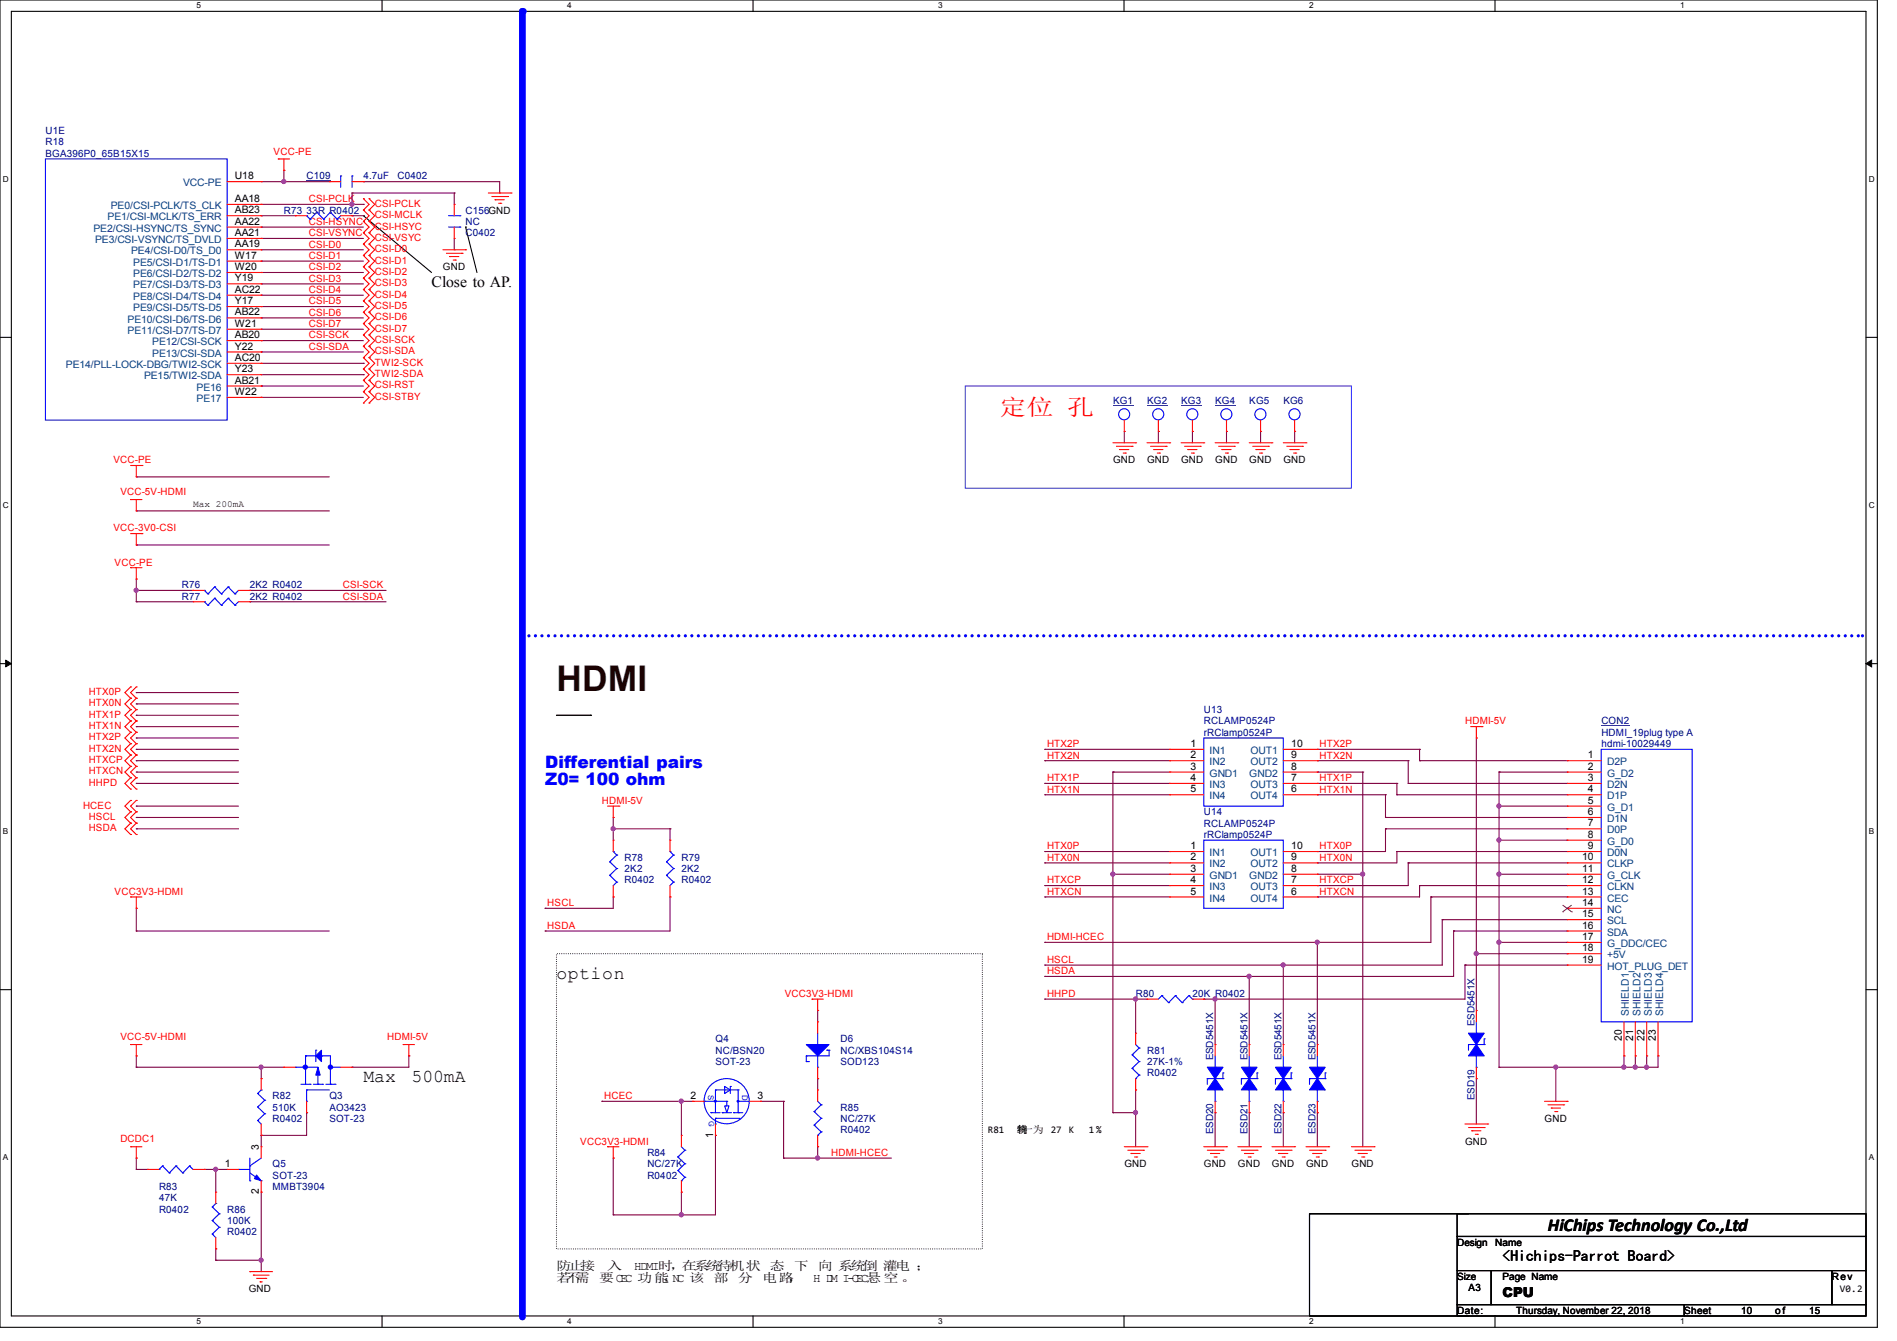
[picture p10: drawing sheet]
<svg xmlns="http://www.w3.org/2000/svg" width="297mm" height="210mm" viewBox="0 0 297 210" stroke-linecap="round" stroke-linejoin="round" font-family="sans-serif">
<path d="M0 0h293.9v207.9h-293.9zM1.8 1.8h290.3v204.3h-290.3z" fill="none" stroke="#000" stroke-width=".17"/>
<g fill="#fff">
<path d="M30.8 .2h.7v1.4h-.7z"/>
<path d="M30.8 206.2h.7v1.4h-.7z"/>
</g>
<path d="M59.8 0v1.8M59.8 206.1v1.8" fill="none" stroke="#000" stroke-width=".17"/>
<g fill="#fff">
<path d="M88.8 .2h.7v1.4h-.7z"/>
<path d="M88.8 206.2h.7v1.4h-.7z"/>
</g>
<path d="M117.9 0v1.8M117.9 206.1v1.8" fill="none" stroke="#000" stroke-width=".17"/>
<g fill="#fff">
<path d="M146.9 .2h.7v1.4h-.7z"/>
<path d="M146.9 206.2h.7v1.4h-.7z"/>
</g>
<path d="M176 0v1.8M176 206.1v1.8" fill="none" stroke="#000" stroke-width=".17"/>
<g fill="#fff">
<path d="M205 .2h.7v1.4h-.7z"/>
<path d="M205 206.2h.7v1.4h-.7z"/>
</g>
<path d="M234.1 0v1.8M234.1 206.1v1.8" fill="none" stroke="#000" stroke-width=".17"/>
<g fill="#fff">
<path d="M263.1 .2h.6v1.4h-.6z"/>
<path d="M263.1 206.2h.6v1.4h-.6z"/>
<path d="M.5 27.3h.9v1.4h-.9z"/>
<path d="M292.6 27.3h.9v1.4h-.9z"/>
<path d="M.5 78.4h.9v1.4h-.9z"/>
<path d="M292.6 78.4h.9v1.4h-.9z"/>
</g>
<path d="M0 52.8h1.8M292.1 52.8h1.8" fill="none" stroke="#000" stroke-width=".17"/>
<g fill="#fff">
<path d="M.5 129.5h.8v1.4h-.8z"/>
<path d="M292.6 129.5h.8v1.4h-.8z"/>
</g>
<path d="M0 103.9h1.8M292.1 103.9h1.8" fill="none" stroke="#000" stroke-width=".17"/>
<path d="M.9 103.4l.9 .5-.9 .5zM292.1 103.9l.9-.5v1z" fill="#000" stroke="#000" stroke-width=".16"/>
<g fill="#fff">
<path d="M.5 180.5h.8v1.4h-.8z"/>
<path d="M292.6 180.5h.8v1.4h-.8z"/>
</g>
<path d="M87.1 112h5.4M92.5 112h.1M0 155h1.8M292.1 155h1.8" fill="none" stroke="#000" stroke-width=".17"/>
<path d="M81.8 1.8v204.4" fill="none" stroke="#00f" stroke-width="1.1"/>
<circle cx="81.8" cy="1.8" r=".53" fill="#00f"/>
<path d="M87.1 149.4h66.7v46.2h-66.7z" fill="none" stroke="#000" stroke-width=".17" stroke-dasharray="0 .3"/>
<path d="M81.8 99.6h209.8" fill="none" stroke="#00f" stroke-width=".51" stroke-dasharray="0 1"/>
<circle cx="291.6" cy="99.6" r=".25" fill="#00f" stroke-dasharray="0 1"/>
<path d="M56.9 33.8h.1M56.9 33.8l10.7 8.9M72.9 35.6h.1M72.9 35.6l1.8 7.1M228.1 190.1h64v3.5h-64zM228.1 193.6h64v5.4h-64zM228.1 199h5.4v5.3h-5.4zM229.9 190.1h-24.9v16h24.9M233.5 199h53.3v5.3h-53.3zM286.8 199h5.3v5.3h-5.3zM228.1 204.3h35.6v1.8h-35.6zM263.7 204.3h28.4v1.8h-28.4z" fill="none" stroke="#000" stroke-width=".17"/>
<path d="M151.1 60.5h60.5v16h-60.5z" fill="none" stroke="#8000ff" stroke-width=".17"/>
<g fill="none" stroke="#800040" stroke-width=".17">
<path d="M40.9 39.1h.1M40.9 35.6h.1M40.9 33.8h.1M40.9 37.3h.1M40.9 28.4h.1M40.9 39.1h16M40.9 35.6h16M40.9 33.8h5.3M40.9 32h16M40.9 37.3h16M40.9 28.4h10.7M44.4 26.7h.1"/>
<path d="M44.4 28.4h.1M44.4 26.7v1.7M55.1 32h.1M55.1 30.2h.1M55.1 33.8h.1M55.1 33.8h1.8M55.1 30.2h16M55.1 30.2v1.8M56.9 28.4h.1M56.9 32h.1M56.9 28.4h21.3v1.8M71.1 30.2h.1"/>
<path d="M71.1 39.1h.1M71.1 30.2v1.8M71.1 37.3v1.8M78.2 30.2h.1M40.9 40.9h.1M40.9 42.7h.1M40.9 44.4h.1M40.9 48h.1M40.9 49.8h.1M40.9 51.6h.1M40.9 46.2h.1M40.9 53.3h.1"/>
<path d="M40.9 55.1h.1M40.9 40.9h16M40.9 42.7h16M40.9 44.4h16M40.9 48h16M40.9 49.8h16M40.9 51.6h16M40.9 46.2h16M40.9 53.3h16M40.9 55.1h16M40.9 56.9h16M40.9 58.7h16"/>
<path d="M56.9 56.9h.1M56.9 58.7h.1M21.3 74.7h.1M21.3 74.7h30.3M40.9 60.5h.1M40.9 62.2h.1M40.9 60.5h16M40.9 62.2h16M176 67.6h.1M176 67.6v1.7M181.4 67.6h.1M181.4 67.6v1.7"/>
<path d="M186.7 67.6h.1M186.7 67.6v1.7M192 67.6h.1M192 67.6v1.7M197.4 67.6h.1M197.4 67.6v1.7M202.7 67.6h.1M202.7 67.6v1.7M21.3 92.5h.1M21.3 94.2h.1M21.3 90.7h.1M21.3 80h.1"/>
<path d="M21.3 85.3h.1M21.3 90.7v3.5M21.3 92.5h8.9M21.3 94.2h8.9M21.3 80h30.3M21.3 85.3h30.3M39.1 92.5h.1M39.1 94.2h.1M39.1 92.5h21.4M39.1 94.2h21.4M21.3 108.5h.1M21.3 110.2h.1"/>
<path d="M21.3 112h.1M21.3 113.8h.1M21.3 115.6h.1M21.3 117.3h.1M21.3 119.1h.1M21.3 117.3h16M21.3 119.1h16M21.3 108.5h16M21.3 110.2h16M21.3 112h16M21.3 113.8h16M21.3 115.6h16"/>
<path d="M163.6 119.1h.1M163.6 117.3h.1M163.6 117.3h19.5M163.6 119.1h19.5M206.2 117.3h.1M206.2 119.1h.1M206.2 117.3h16M206.2 119.1h14.3M220.5 119.1h.1M220.5 119.1v3.6M222.2 119.1h.1M222.2 117.3h.1"/>
<path d="M222.2 119.1h23.2M222.2 117.3v1.8M231.1 115.6h.1M231.1 115.6v42.6M21.3 126.2h.1M21.3 120.9h.1M21.3 128h.1M21.3 129.8h.1M21.3 122.7h.1M21.3 120.9h16M21.3 122.7h16M21.3 126.2h16"/>
<path d="M21.3 129.8h16M21.3 128h16M96 128h.1M96 129.8h.1M96 128v3.6M96 129.8h8.9M104.9 129.8h.1M104.9 129.8v1.8M163.6 122.7h.1M163.6 135.1h.1M163.6 133.3h.1M163.6 124.5h.1"/>
<path d="M163.6 138.7h.1M163.6 122.7h19.5M163.6 124.5h19.5M163.6 135.1h19.5M163.6 138.7h19.5M163.6 133.3h19.5M174.2 136.9h.1M174.2 120.9h.1M174.2 136.9h8.9M174.2 120.9h8.9M174.2 120.9v53.3M206.2 122.7h.1"/>
<path d="M206.2 124.5h.1M206.2 135.1h.1M206.2 138.7h.1M206.2 136.9h.1M206.2 120.9h.1M206.2 133.3h.1M206.2 136.9h7.2M206.2 120.9h7.2M206.2 122.7h12.5M206.2 124.5h10.7M213.4 136.9h.1M213.4 120.9h.1"/>
<path d="M213.4 120.9v58.7M216.9 129.8h.1M216.9 124.5h.1M216.9 128h.1M216.9 124.5v3.5M216.9 129.8v3.5h-10.7M216.9 129.8h28.5M216.9 128h28.5M218.7 133.3h.1M218.7 124.5h.1M218.7 122.7h.1M218.7 124.5h26.7"/>
<path d="M218.7 133.3v1.8h-12.5M218.7 133.3h26.7M218.7 122.7v1.8M220.5 135.1h.1M220.5 122.7h.1M220.5 122.7h24.9M220.5 135.1h24.9M220.5 135.1v3.6h-14.3M222.2 138.7h.1M222.2 138.7v1.8h-16M222.2 138.7h23.2M234.7 120.9h.1"/>
<path d="M234.7 126.2h.1M234.7 131.6h.1M234.7 136.9h.1M234.7 136.9h10.7M234.7 120.9h10.7M234.7 120.9v46.2M234.7 126.2h10.7M234.7 131.6h10.7M21.3 145.8h.1M21.3 142.2h.1M21.3 145.8h30.3M21.3 142.2v3.6"/>
<path d="M85.3 145.8h.1M85.3 142.2h.1M96 140.5h.1M96 140.5v1.7h-10.7M104.9 140.5h.1M104.9 140.5v5.3h-19.6M128 158.2h.1M128 158.2v1.8M163.6 140.5h.1M163.6 152.9h.1M163.6 151.1h.1M163.6 147.6h.1"/>
<path d="M163.6 156.5h.1M163.6 140.5h19.5M163.6 156.5h16M177.8 156.5h.1M177.8 156.5v5.3M188.5 156.5h.1M190.2 156.5h.1M190.2 156.5v7.1M195.6 152.9h.1M195.6 152.9v10.7M200.9 151.1h.1M200.9 151.1v12.5"/>
<path d="M206.2 140.5h.1M206.2 147.6h.1M206.2 147.6v16M224 140.5h.1M224 140.5h21.4M224 140.5v7.1h-60.4M225.8 144h.1M225.8 144v7.1h-62.2M225.8 144h19.6M227.6 145.8h.1M227.6 145.8v7.1h-64M227.6 145.8h17.8"/>
<path d="M229.4 151.1h.1M229.4 151.1h16M229.4 151.1v5.4h-40.9M231.1 149.4h.1M231.1 149.4h14.3M234.7 147.6h.1M234.7 147.6h10.7M21.3 167.1h.1M21.3 165.4h.1M21.3 167.1h23.1M21.3 165.4v1.7M40.9 177.8h.1"/>
<path d="M40.9 167.1h.1M40.9 168.9h.1M40.9 167.1v1.8M40.9 177.8v1.8M48 174.2h.1M48 174.2v3.6h-7.1M55.1 167.1h.1M64 165.4h.1M64 165.4v1.7h-8.9M94.2 172.5h.1M94.2 172.5h14.3M106.7 172.5h.1"/>
<path d="M106.7 172.5v5.3M112 177.8h.1M112 177.8v12.4h-16M119.1 172.5h.1M119.1 172.5h3.6M122.7 172.5h.1M122.7 172.5v8.9M128 179.6h.1M128 168.9h.1M128 168.9v1.8M128 179.6v1.8M174.2 174.2h.1"/>
<path d="M174.2 174.2h3.6M177.8 174.2h.1M177.8 170.7h.1M177.8 170.7v8.9M190.2 174.2h.1M190.2 174.2v5.4M195.6 174.2h.1M195.6 174.2v5.4M200.9 174.2h.1M200.9 174.2v5.4M206.2 174.2h.1M206.2 174.2v5.4"/>
<path d="M231.1 168.9h.1M231.1 168.9v7.1M234.7 167.1h.1M243.6 167.1h.1M243.6 167.1v5.4M254.3 165.4h.1M254.3 167.1h.1M254.3 165.4v1.7M256 165.4h.1M256 167.1h.1M256 165.4v1.7M257.8 165.4h.1"/>
<path d="M257.8 167.1h.1M257.8 165.4v1.7M259.6 165.4h.1M259.6 165.4v1.7h-24.9M21.3 181.4h.1M21.3 181.4v1.7h1.8M23.1 183.1h.1M32 183.1h.1M32 183.1h3.6M33.8 195.6h.1M33.8 183.1h.1M33.8 197.4h.1"/>
<path d="M33.8 183.1v3.6M33.8 195.6v1.8M33.8 197.4h7.1M40.9 197.4h.1M40.9 186.7h.1M40.9 186.7v12.4M96 190.2h.1M96 181.4h.1M96 181.4v8.8M106.7 190.2h.1M106.7 186.7h.1M106.7 186.7v3.5"/>
<path d="M122.7 181.4h.1M122.7 181.4h16.9M128 181.4h.1"/>
</g>
<g fill="#f0f" stroke="#f0f" stroke-width=".17">
<circle cx="200.9" cy="151.1" r=".32"/>
<circle cx="206.2" cy="147.6" r=".32"/>
<circle cx="174.2" cy="136.9" r=".32"/>
<circle cx="213.3" cy="136.9" r=".32"/>
<circle cx="190.2" cy="156.4" r=".32"/>
<circle cx="195.6" cy="152.9" r=".32"/>
<circle cx="177.8" cy="156.4" r=".32"/>
<circle cx="177.8" cy="174.2" r=".32"/>
<circle cx="96" cy="129.8" r=".32"/>
<circle cx="40.9" cy="167.1" r=".32"/>
<circle cx="40.9" cy="197.3" r=".32"/>
<circle cx="33.8" cy="183.1" r=".32"/>
<circle cx="243.6" cy="167.1" r=".32"/>
<circle cx="257.8" cy="167.1" r=".32"/>
<circle cx="256" cy="167.1" r=".32"/>
<circle cx="254.2" cy="167.1" r=".32"/>
<circle cx="234.7" cy="147.6" r=".32"/>
<circle cx="231.1" cy="149.3" r=".32"/>
<circle cx="234.7" cy="131.6" r=".32"/>
<circle cx="234.7" cy="126.2" r=".32"/>
<circle cx="234.7" cy="136.9" r=".32"/>
<circle cx="106.7" cy="190.2" r=".32"/>
<circle cx="128" cy="181.3" r=".32"/>
<circle cx="44.4" cy="28.4" r=".32"/>
<circle cx="21.3" cy="92.4" r=".32"/>
<circle cx="106.7" cy="172.4" r=".32"/>
<circle cx="55.1" cy="32" r=".32"/>
</g>
<g fill="none" stroke="#f00" stroke-width=".17">
<path d="M35.6 39.1h5.3M35.6 33.8h5.3M35.6 28.4h5.3M35.6 32h5.3M35.6 37.3h5.3M35.6 35.6h5.3M40.9 28.4h.1M40.9 32h.1M40.9 33.8h.1M40.9 37.3h.1M40.9 39.1h.1M40.9 35.6h.1"/>
<path d="M43.6 24.9h.1M43.6 24.9h1.7M44.4 26.7h.1M44.4 24.9v1.8M46.2 33.8h.1M46.2 33.8h1.8M51.6 28.4h.1M51.6 28.4h1.7M53.3 33.8h1.8M55.1 33.8h.1M55.1 28.4h1.8M56.9 38.2h.1"/>
<path d="M56.9 36.4h.1M56.9 34.7h.1M56.9 32.9h.1M56.9 31.1h.1M56.9 28.4h.1M56.9 38.2l.9 .9-.9 .9M56.9 36.4l.9 .9-.9 .9M56.9 34.7l.9 .9-.9 .8M56.9 31.1l.9 .9-.9 .9M56.9 32.9l.9 .9-.9 .9M57.8 38.2h.1M57.8 36.4h.1"/>
<path d="M57.8 34.7h.1M57.8 32.9h.1M57.8 31.1h.1M57.8 38.2l.9 .9-.9 .9M57.8 36.4l.9 .9-.9 .9M57.8 34.7l.9 .9-.9 .8M57.8 31.1l.9 .9-.9 .9M57.8 32.9l.9 .9-.9 .9M69.3 39.1h3.6M69.9 39.7h2.4M71.1 37.3h.1M71.1 32h.1"/>
<path d="M71.1 32v1.8M71.1 35.6v1.7M72.3 39.7h.1M72.9 39.1h.1M76.5 30.2h3.5M77 30.8h2.5M77.5 31.3h.1M77.5 31.3h1.5M78.1 31.8h.3M78.4 31.8h.1M79.5 30.8h.1M80 30.2h.1"/>
<path d="M35.6 40.9h5.3M35.6 42.7h5.3M35.6 44.4h5.3M35.6 46.2h5.3M35.6 48h5.3M35.6 49.8h5.3M35.6 51.6h5.3M35.6 53.3h5.3M35.6 55.1h5.3M35.6 56.9h5.3M35.6 58.7h5.3M40.9 40.9h.1"/>
<path d="M40.9 42.7h.1M40.9 44.4h.1M40.9 46.2h.1M40.9 48h.1M40.9 49.8h.1M40.9 51.6h.1M40.9 53.3h.1M40.9 55.1h.1M40.9 56.9h.1M40.9 58.7h.1M56.9 57.8h.1M56.9 56h.1"/>
<path d="M56.9 59.6h.1M56.9 54.2h.1M56.9 52.5h.1M56.9 50.7h.1M56.9 48.9h.1M56.9 47.1h.1M56.9 45.3h.1M56.9 43.6h.1M56.9 41.8h.1M56.9 40h.1M56.9 56l.9 .9-.9 .9M56.9 57.8l.9 .9-.9 .9"/>
<path d="M56.9 54.2l.9 .9-.9 .9M56.9 52.5l.9 .8-.9 .9M56.9 50.7l.9 .9-.9 .9M56.9 48.9l.9 .9-.9 .9M56.9 47.1l.9 .9-.9 .9M56.9 45.3l.9 .9-.9 .9M56.9 43.6l.9 .8-.9 .9M56.9 41.8l.9 .9-.9 .9M56.9 40l.9 .9-.9 .9M56.9 59.6l.9 .9-.9 .8M57.8 57.8h.1M57.8 56h.1"/>
<path d="M57.8 59.6h.1M57.8 54.2h.1M57.8 52.5h.1M57.8 50.7h.1M57.8 48.9h.1M57.8 47.1h.1M57.8 45.3h.1M57.8 43.6h.1M57.8 41.8h.1M57.8 40h.1M57.8 56l.9 .9-.9 .9M57.8 57.8l.9 .9-.9 .9"/>
<path d="M57.8 54.2l.9 .9-.9 .9M57.8 52.5l.9 .8-.9 .9M57.8 50.7l.9 .9-.9 .9M57.8 48.9l.9 .9-.9 .9M57.8 47.1l.9 .9-.9 .9M57.8 45.3l.9 .9-.9 .9M57.8 43.6l.9 .8-.9 .9M57.8 41.8l.9 .9-.9 .9M57.8 40l.9 .9-.9 .9M57.8 59.6l.9 .9-.9 .8M70.4 40.2h.1M70.4 40.2h1.4"/>
<path d="M71 40.7h.3M71.3 40.7h.1M20.4 78.2h.1M20.4 72.9h1.8M20.4 78.2h1.8M21.3 74.7h.1M21.3 72.9v1.8M21.3 78.2v1.8M22.2 72.9h.1M35.6 60.5h5.3M35.6 62.2h5.3M40.9 60.5h.1"/>
<path d="M40.9 62.2h.1M56.9 61.3h.1M56.9 63.1h.1M56.9 61.3l.9 .9-.9 .9M57.8 61.3h.1M57.8 63.1h.1M57.8 61.3l.9 .9-.9 .9M174.2 69.3h3.6M174.8 69.9h2.4M175.3 70.4h.1M175.3 70.4h1.4M175.9 71h.3"/>
<path d="M176 67.6h.1M176 65.8v1.8M176.2 71h.1M177.2 69.9h.1M177.8 69.3h.1M179.6 69.3h3.5M180.1 69.9h2.5M180.6 70.4h.1M180.6 70.4h1.5M181.2 71h.3M181.4 67.6h.1M181.4 65.8v1.8"/>
<path d="M181.5 71h.1M182.6 69.9h.1M183.1 69.3h.1M184.9 69.3h3.6M185.5 69.9h2.4M186 70.4h.1M186 70.4h1.4M186.5 71h.4M186.7 67.6h.1M186.7 65.8v1.8M186.9 71h.1M187.9 69.9h.1"/>
<path d="M188.5 69.3h.1M190.2 69.3h3.6M190.8 69.9h2.5M191.3 70.4h.1M191.3 70.4h1.4M191.9 71h.3M192 67.6h.1M192 65.8v1.8M192.2 71h.1M193.3 69.9h.1M193.8 69.3h.1M195.6 69.3h3.5"/>
<path d="M196.1 69.9h2.5M196.6 70.4h.1M196.6 70.4h1.5M197.2 71h.3M197.4 67.6h.1M197.4 65.8v1.8M197.5 71h.1M198.6 69.9h.1M199.1 69.3h.1M200.9 69.3h3.6M201.5 69.9h2.4M202 70.4h.1"/>
<path d="M202 70.4h1.4M202.5 71h.4M202.7 67.6h.1M202.7 65.8v1.8M202.9 71h.1M203.9 69.9h.1M204.5 69.3h.1M20.4 88.9h.1M20.4 88.9h1.8M20.4 83.6h1.8M21.3 90.7h.1M21.3 85.3h.1"/>
<path d="M21.3 80h.1M21.3 83.6v1.7M21.3 88.9v1.8M22.2 83.6h.1M30.2 94.2h.1M30.2 92.5h.1M30.2 94.2h1.8M30.2 92.5h1.8M37.3 94.2h1.8M37.3 92.5h1.8M39.1 94.2h.1M39.1 92.5h.1"/>
<path d="M20.4 107.6h.1M20.4 109.3h.1M20.4 111.1h.1M20.4 112.9h.1M20.4 114.7h.1M20.4 116.5h.1M20.4 118.2h.1M20.4 107.6l-.8 .9 .8 .8M20.4 111.1l-.8 .9 .8 .9M20.4 109.3l-.8 .9 .8 .9M20.4 112.9l-.8 .9 .8 .9M20.4 114.7l-.8 .9 .8 .9"/>
<path d="M20.4 116.5l-.8 .8 .8 .9M20.4 118.2l-.8 .9 .8 .9M21.3 107.6h.1M21.3 109.3h.1M21.3 111.1h.1M21.3 112.9h.1M21.3 114.7h.1M21.3 116.5h.1M21.3 118.2h.1M21.3 107.6l-.9 .9 .9 .8M21.3 111.1l-.9 .9 .9 .9M21.3 109.3l-.9 .9 .9 .9"/>
<path d="M21.3 112.9l-.9 .9 .9 .9M21.3 114.7l-.9 .9 .9 .9M21.3 116.5l-.9 .8 .9 .9M21.3 118.2l-.9 .9 .9 .9M183.1 117.3h.1M183.1 119.1h.1M183.1 119.1h5.4M183.1 117.3h5.4M200.9 119.1h5.3M200.9 117.3h5.3M206.2 117.3h.1M206.2 119.1h.1"/>
<path d="M230.3 113.8h1.7M231.1 115.6h.1M231.1 113.8v1.8M232 113.8h.1M245.4 119.1h.1M245.4 119.1h5.3M20.4 125.3h.1M20.4 127.1h.1M20.4 120h.1M20.4 121.8h.1M20.4 128.9h.1M20.4 123.6h.1"/>
<path d="M20.4 130.7h.1M20.4 125.3l-.8 .9 .8 .9M20.4 120l-.8 .9 .8 .9M20.4 127.1l-.8 .9 .8 .9M20.4 121.8l-.8 .9 .8 .9M20.4 128.9l-.8 .9 .8 .9M21.3 125.3h.1M21.3 127.1h.1M21.3 120h.1M21.3 121.8h.1M21.3 128.9h.1M21.3 123.6h.1"/>
<path d="M21.3 130.7h.1M21.3 125.3l-.9 .9 .9 .9M21.3 120l-.9 .9 .9 .9M21.3 127.1l-.9 .9 .9 .9M21.3 121.8l-.9 .9 .9 .9M21.3 128.9l-.9 .9 .9 .9M95.1 126.2h1.8M96 128h.1M96 131.6h.1M96 126.2v1.8M96 131.6v1.7M96 138.7v1.8"/>
<path d="M96.9 126.2h.1M104.9 131.6h.1M104.9 131.6v1.7M104.9 138.7v1.8M183.1 122.7h.1M183.1 124.5h.1M183.1 120.9h.1M183.1 133.3h.1M183.1 135.1h.1M183.1 138.7h.1M183.1 136.9h.1M183.1 120.9h5.4"/>
<path d="M183.1 122.7h5.4M183.1 124.5h5.4M183.1 133.3h5.4M183.1 135.1h5.4M183.1 136.9h5.4M183.1 138.7h5.4M200.9 120.9h5.3M200.9 122.7h5.3M200.9 124.5h5.3M200.9 133.3h5.3M200.9 135.1h5.3M200.9 136.9h5.3"/>
<path d="M200.9 138.7h5.3M206.2 120.9h.1M206.2 122.7h.1M206.2 124.5h.1M206.2 133.3h.1M206.2 135.1h.1M206.2 136.9h.1M206.2 138.7h.1M245.4 120.9h.1M245.4 122.7h.1M245.4 124.5h.1M245.4 126.2h.1"/>
<path d="M245.4 128h.1M245.4 129.8h.1M245.4 131.6h.1M245.4 133.3h.1M245.4 135.1h.1M245.4 136.9h.1M245.4 138.7h.1M245.4 126.2h5.3M245.4 120.9h5.3M245.4 122.7h5.3M245.4 124.5h5.3M245.4 128h5.3"/>
<path d="M245.4 129.8h5.3M245.4 131.6h5.3M245.4 133.3h5.3M245.4 135.1h5.3M245.4 136.9h5.3M245.4 138.7h5.3M20.4 140.5h.1M20.4 140.5h1.8M21.3 142.2h.1M21.3 140.5v1.7M96 140.5h.1M104.9 140.5h.1"/>
<path d="M127.1 156.5h.1M127.1 156.5h1.8M128 158.2h.1M128 156.5v1.7M179.6 156.5h.1M179.6 156.5h1.8M183.1 140.5h.1M183.1 140.5h5.4M186.7 156.5h1.8M188.5 156.5h.1M200.9 140.5h5.3M206.2 140.5h.1"/>
<path d="M231.1 158.2h.1M231.1 158.2v1.8M245.4 140.5h.1M245.4 142.2h.1M245.4 144h.1M245.4 145.8h.1M245.4 147.6h.1M245.4 149.4h.1M245.4 151.1h.1M245.4 140.5h5.3M245.4 142.2h5.3M245.4 144h5.3"/>
<path d="M245.4 145.8h5.3M245.4 147.6h5.3M245.4 149.4h5.3M245.4 151.1h5.3M20.4 163.6h.1M20.4 179.6h.1M20.4 179.6h1.8M20.4 163.6h1.8M21.3 165.4h.1M21.3 163.6v1.8M21.3 179.6v1.8M40.9 179.6h.1"/>
<path d="M40.9 177.8h.1M40.9 168.9h.1M40.9 168.9v1.8M40.9 176v1.8M40.9 179.6v1.8M44.4 167.1h.1M44.4 167.1h1.8M48 174.2h.1M48 172.5v1.7M53.3 167.1h1.8M55.1 167.1h.1M63.1 163.6h.1"/>
<path d="M63.1 163.6h1.8M64 165.4h.1M64 163.6v1.8M95.1 179.6h.1M95.1 179.6h1.8M96 179.6v1.8M106.7 177.8h.1M106.7 177.8v1.8M108.5 172.5h.1M108.5 172.5h1.7M112 177.8h.1M112 176v1.8"/>
<path d="M117.3 172.5h1.8M119.1 172.5h.1M128 170.7h.1M128 179.6h.1M128 160h.1M128 168.9h.1M128 160v1.8M128 167.1v1.8M128 170.7v1.8M128 177.8v1.8M176 179.6h3.6M177.8 161.8h.1"/>
<path d="M177.8 170.7h.1M177.8 161.8v1.8M177.8 168.9v1.8M179.6 179.6h.1M188.5 179.6h3.5M190.2 163.6h.1M190.2 174.2h.1M190.2 163.6v1.8M190.2 172.5v1.7M192 179.6h.1M193.8 179.6h3.6M195.6 163.6h.1"/>
<path d="M195.6 174.2h.1M195.6 163.6v1.8M195.6 172.5v1.7M197.4 179.6h.1M199.1 179.6h3.6M200.9 163.6h.1M200.9 174.2h.1M200.9 163.6v1.8M200.9 172.5v1.7M202.7 179.6h.1M204.5 179.6h3.5M206.2 163.6h.1"/>
<path d="M206.2 174.2h.1M206.2 163.6v1.8M206.2 172.5v1.7M208 179.6h.1M211.6 179.6h3.5M215.1 179.6h.1M229.4 176h3.5M229.9 176.6h2.5M230.4 177.1h.1M230.4 177.1h1.5M231 177.6h.3M231.1 168.9h.1"/>
<path d="M231.1 167.1v1.8M231.3 177.6h.1M232.4 176.6h.1M232.9 176h.1M241.8 172.5h3.6M242.4 173h2.4M242.9 173.5h.1M242.9 173.5h1.4M243.4 174.1h.4M243.8 174.1h.1M244.8 173h.1M245.4 172.5h.1"/>
<path d="M254.3 165.4h.1M254.3 160v5.4M256 165.4h.1M256 160v5.4M257.8 165.4h.1M257.8 160v5.4M259.6 165.4h.1M259.6 160v5.4M21.3 181.4h.1M23.1 183.1h.1M23.1 183.1h1.8M30.2 183.1h1.8"/>
<path d="M32 183.1h.1M33.8 195.6h.1M33.8 186.7h.1M33.8 186.7v1.8M33.8 193.8v1.8M35.6 183.1h.1M35.6 183.1h1.7M39.1 199.1h.1M39.1 199.1h3.6M39.7 199.7h.1M39.7 199.7h2.4M40.9 186.7h.1"/>
<path d="M40.9 184.9v1.8M96 181.4h.1M106.7 186.7h.1M106.7 184.9v1.8M176.6 180.1h2.4M177.1 180.6h.1M177.1 180.6h1.4M177.6 181.2h.4M178 181.2h.1M179 180.1h.1M189 180.1h2.5M189.5 180.6h.1"/>
<path d="M189.5 180.6h1.5M190.1 181.2h.3M190.4 181.2h.1M191.5 180.1h.1M194.4 180.1h2.4M194.9 180.6h.1M194.9 180.6h1.4M195.4 181.2h.3M195.7 181.2h.1M196.8 180.1h.1M199.7 180.1h2.4M200.2 180.6h.1"/>
<path d="M200.2 180.6h1.4M200.7 181.2h.4M201.1 181.2h.1M202.1 180.1h.1M205 180.1h2.5M205.5 180.6h.1M205.5 180.6h1.5M206.1 181.2h.3M206.4 181.2h.1M207.5 180.1h.1M212.1 180.1h2.5M212.6 180.6h.1"/>
<path d="M212.6 180.6h1.5M213.2 181.2h.3M213.5 181.2h.1M214.6 180.1h.1M40.2 200.2h1.4M40.7 200.7h.1M40.7 200.7h.4M41.6 200.2h.1"/>
</g>
<g fill="none" stroke="#00f" stroke-width=".17">
<path d="M7.1 24.9h28.5v40.9h-28.5zM48 33.8h.1M48 33.8l.6 .5M48.6 34.3h.1M49.6 33.2h.1M49.6 33.2l1.1 1.1M49.6 33.2l-1 1.1M50.7 34.3h.1M51.7 33.2h.1M51.7 33.2l1.1 1.1M51.7 33.2l-1 1.1M52.8 34.3h.1"/>
<path d="M53.3 27.6h.1M53.3 33.8l-.5 .5M53.3 27.6v1.7M55.1 27.6h.1M55.1 27.6v1.7M70.2 35.6h1.8M70.2 33.8h1.8M72 35.6h.1M72 33.8h.1M32 94.2h.1M32 92.5h.1M32 94.2l.6 .6"/>
<path d="M32 92.5l.6 .5M32.6 94.8h.1M32.6 93h.1M33.6 93.7h.1M33.6 91.9h.1M33.6 93.7l1.1 1.1M33.6 93.7l-1 1.1M33.6 91.9l1.1 1.1M33.6 91.9l-1 1.1M34.7 94.8h.1M34.7 93h.1M35.7 93.7h.1"/>
<path d="M35.7 91.9h.1M35.7 93.7l1.1 1.1M35.7 93.7l-1 1.1M35.7 91.9l1.1 1.1M35.7 91.9l-1 1.1M36.8 94.8h.1M36.8 93h.1M37.3 94.2l-.5 .6M37.3 92.5l-.5 .5M188.5 115.6h12.4v10.6h-12.4zM250.7 117.3h14.2v42.7h-14.2zM95.5 137.1h.1"/>
<path d="M95.5 135h.1M95.5 137.1l1.1 1M95.5 135l1.1 1M96 133.3h.1M96 133.3l.6 .6M96.6 138.1h.1M96.6 136h.1M96.6 133.9h.1M96.6 138.1l-.6 .6M96.6 136l-1.1 1.1M96.6 133.9l-1.1 1.1M104.4 137.1h.1"/>
<path d="M104.4 135h.1M104.4 137.1l1.1 1M104.4 135l1.1 1M104.9 133.3h.1M104.9 133.3l.6 .6M105.5 138.1h.1M105.5 136h.1M105.5 133.9h.1M105.5 138.1l-.6 .6M105.5 136l-1.1 1.1M105.5 133.9l-1.1 1.1M188.5 131.6h12.4v10.6h-12.4z"/>
<path d="M181.9 155.9h.1M181.9 155.9l-.5 .6M181.9 155.9l1.1 1.1M183 157h.1M184 155.9h.1M184 155.9l-1 1.1M184 155.9l1.1 1.1M185.1 157h.1M186.1 155.9h.1M186.1 155.9l-1 1.1M186.1 155.9l.6 .6M186.7 156.5h.1"/>
<path d="M40.3 175.5h.1M40.3 173.4h.1M40.3 171.2h.1M40.3 175.5l.6 .5M40.3 173.4l1.1 1M40.3 171.2l1.1 1.1M40.9 170.7h.1M40.9 170.7l-.6 .5M41.4 174.4h.1M41.4 172.3h.1M41.4 174.4l-1.1 1.1M41.4 172.3l-1.1 1.1"/>
<path d="M46.2 167.1h.1M46.2 167.1h3.6M47.1 169.8h1.5M47.8 165.4h.1M47.8 165.4v4.4M47.8 165.4h1.6M48 170.7h.1M48 172.5h.1M48 170.7h3.6M48 170.7v1.8M48.6 169.8h.1M49.1 169.8h1.4"/>
<path d="M49.4 164.5h.1M49.4 164.5v1.7M49.8 169.8h.1M49.8 168v1.8M50.3 165.4h.1M50.3 165.4h1.4v4.4M50.5 169.8h.1M51 169.8h1.5M51.7 169.8h.1M51.7 167.1h.1M51.7 167.1h1.6M52.5 169.8h.1"/>
<path d="M106.7 179.6l.5 .5M110.2 172.5h.1M110.2 172.5h3.6M111.3 174.2h.1M111.3 174.2h1.4M112 175.1h.1M112 176h.1M112 170.7h.1M112 175.1h3.9M112 170.7v3.5M112 175.1v.9M112 170.7h3.6"/>
<path d="M113.1 174.2h.1M113.1 174.2h1.4M113.5 173.2h.6l-.3 1zM113.5 170.1l.8 .6-.8 .5zM113.8 172.5h.1M113.8 172.5v.7M114.3 170.1h.1M114.3 170.1v1.1M114.9 174.2h.1M114.9 174.2h1.4M115.6 174.2h.1M115.6 172.5h.1"/>
<path d="M115.6 170.7h.1M115.6 170.7v3.5M115.6 172.5h1.7M126.2 165.4h.1M126.2 166.2h.1M126.2 165.4v.8M126.2 166.2h.4M126.6 166.2h.1M127.5 174.1h.1M127.5 176.2h.1M127.5 174.1l1.1 1M127.5 176.2l1.1 1"/>
<path d="M128 177.8h.1M128 163.6h.1M128 167.1h.1M128 172.5l.6 .5M128 161.8v1.8M128 165.4v1.7M128.6 173h.1M128.6 175.1h.1M128.6 177.2h.1M128.6 173l-1.1 1.1M128.6 175.1l-1.1 1.1M128.6 177.2l-.6 .6"/>
<path d="M129.5 164.5h.1M129.5 164.5h.3M129.8 164.5h.1M129.8 164.5v.9h-3.6M177.2 165.2h.1M177.2 167.3h.1M177.2 165.2l1.2 1M177.2 167.3l1.2 1.1M177.8 168.9h.1M177.8 163.6l.6 .5M178.4 164.1h.1M178.4 166.2h.1"/>
<path d="M178.4 168.4h.1M178.4 164.1l-1.2 1.1M178.4 166.2l-1.2 1.1M178.4 168.4l-.6 .5M189 168.9h.1M189 168.9v.9M189 168.9h2.5M190.2 167.1h.1M190.2 172.5h.1M190.2 165.4v1.7M190.2 170.7v1.8M191.5 168.9h.1"/>
<path d="M191.5 168h.1M191.5 168v.9M194.4 168.9h.1M194.4 168.9h2.4M194.4 168.9v.9M195.6 167.1h.1M195.6 172.5h.1M195.6 165.4v1.7M195.6 170.7v1.8M196.8 168.9h.1M196.8 168h.1M196.8 168v.9"/>
<path d="M199.7 168.9h.1M199.7 168.9h2.4M199.7 168.9v.9M200.9 167.1h.1M200.9 172.5h.1M200.9 165.4v1.7M200.9 170.7v1.8M202.1 168.9h.1M202.1 168h.1M202.1 168v.9M205 168.9h.1M205 168.9h2.5"/>
<path d="M205 168.9v.9M206.2 167.1h.1M206.2 172.5h.1M206.2 165.4v1.7M206.2 170.7v1.8M207.5 168.9h.1M207.5 168h.1M207.5 168v.9M229.9 163.6h.1M229.9 163.6v.9M229.9 163.6h2.5M231.1 161.8h.1"/>
<path d="M231.1 167.1h.1M231.1 160v1.8M231.1 165.4v1.7M232.4 163.6h.1M232.4 162.7h.1M232.4 162.7v.9M24.9 183.1h.1M25.4 182.6h.1M25.4 182.6l1.1 1.1M25.4 182.6l-.5 .5M26.5 183.7h.1M27.6 182.6h.1"/>
<path d="M27.6 182.6l1 1.1M27.6 182.6l-1.1 1.1M28.6 183.7h.1M29.7 182.6h.1M29.7 182.6l.5 .5M29.7 182.6l-1.1 1.1M33.2 193.3h.1M33.2 191.1h.1M33.2 189h.1M33.2 193.3l.6 .5M33.2 191.1l1.1 1.1M33.2 189l1.1 1.1"/>
<path d="M33.8 188.5h.1M33.8 188.5l-.6 .5M34.3 192.2h.1M34.3 190.1h.1M34.3 192.2l-1.1 1.1M34.3 190.1l-1.1 1M37.3 183.1h.1M37.3 183.1h1.8M39.1 182.6h.1M39.1 184.9h.1M39.1 183.7l1.8 1.2M39.1 181.4v3.5"/>
<path d="M40.9 184.9h.1M40.9 181.4l-1.8 1.2M106.1 181.2h.1M106.1 183.3h.1M106.1 181.2l1.1 1M106.1 183.3l1.1 1.1M106.7 184.9h.1M107.2 180.1h.1M107.2 182.2h.1M107.2 184.4h.1M107.2 180.1l-1.1 1.1M107.2 182.2l-1.1 1.1"/>
<path d="M107.2 184.4l-.5 .5"/>
<circle cx="176" cy="64.9" r=".87"/>
<circle cx="181.3" cy="64.9" r=".87"/>
<circle cx="186.7" cy="64.9" r=".87"/>
<circle cx="192" cy="64.9" r=".87"/>
<circle cx="197.3" cy="64.9" r=".87"/>
<circle cx="202.7" cy="64.9" r=".87"/>
<circle cx="113.8" cy="172.4" r="3.5"/>
</g>
<path d="M48 28.3h3.8M174.2 63.6h3.2M179.6 63.6h3.2M184.9 63.6h3.2M190.2 63.6h3.2M250.7 113.7h4.4" fill="none" stroke="#000080" stroke-width=".16"/>
<path d="M244.7 142.8h.1M244.7 141.7l1.4 1.1M246.1 142.8h.1M246.1 141.7l-1.4 1.1" fill="none" stroke="#804000" stroke-width=".16"/>
<g fill="#00f" stroke="#00f" stroke-width=".17">
<path d="M40.2 184l.7 .9-1.1-.3z"/>
<path d="M49.4 165.4l.9-.9v1.7z"/>
<path d="M49.8 167.1l.3 1.3h-.7z"/>
<path d="M126.2 163.6h3.6l-1.8 1.8z"/>
<path d="M189 167.1h2.5l-1.3 1.8z" fill-rule="evenodd"/>
<path d="M190.2 168.9l1.3 1.8h-2.5z" fill-rule="evenodd"/>
<path d="M229.9 161.8h2.5l-1.3 1.8z" fill-rule="evenodd"/>
<path d="M231.1 163.6l1.3 1.8h-2.5z" fill-rule="evenodd"/>
<path d="M205 167.1h2.5l-1.3 1.8z" fill-rule="evenodd"/>
<path d="M206.2 168.9l1.3 1.8h-2.5z" fill-rule="evenodd"/>
<path d="M194.4 167.1h2.4l-1.2 1.8z" fill-rule="evenodd"/>
<path d="M195.6 168.9l1.2 1.8h-2.4z" fill-rule="evenodd"/>
<path d="M199.7 167.1h2.4l-1.2 1.8z" fill-rule="evenodd"/>
<path d="M200.9 168.9l1.2 1.8h-2.4z" fill-rule="evenodd"/>
<circle cx="112" cy="172.4" r=".15"/>
<circle cx="115.5" cy="172.4" r=".15"/>
<circle cx="51.7" cy="167.1" r=".33"/>
<circle cx="47.8" cy="167.1" r=".33"/>
</g>
<text font-size="5.5" fill="#400000" x="87.1" y="108.2">HDMI</text>
<text font-size="3.6" fill="#f00" x="156.5" y="65">定位 孔</text>
<g font-size="2.8">
<text x="87.1" y="153.4">option</text>
<text x="56.9" y="169.4">Max</text>
<text x="64.4" y="169.4">500mA</text>
<text x="242.4" y="192.8">HiChips Technology Co.,Ltd</text>
</g>
<g font-size="2.7" fill="#00f">
<text x="85.3" y="120.3">Differential pairs</text>
<text x="85.3" y="122.9">Z0= 100 ohm</text>
</g>
<g font-size="2.5">
<text x="67.6" y="44.9">Close to AP.</text>
<text x="235.2" y="197.5">&lt;Hichips-Parrot Board&gt;</text>
</g>
<text font-size="2.1" x="235.2" y="203.1">CPU</text>
<g font-size="1.9">
<text x="87.1" y="198.9">防止接</text>
<text x="87.1" y="200.8">若 需</text>
<text x="88.6" y="200.8">不</text>
<text x="93.8" y="200.8">要CEC 功能 NC 该</text>
<text x="95.1" y="198.9">入</text>
<text x="99.3" y="198.9">HDMI时，在系统待机状</text>
<text x="103.8" y="200.8">，</text>
<text x="111.7" y="200.8">部</text>
<text x="115.5" y="200.8">分</text>
<text x="119.3" y="200.8">电路</text>
<text x="120.5" y="198.9">态</text>
<text x="123.4" y="200.8">，</text>
<text x="124.3" y="198.9">下</text>
<text x="127.3" y="200.8">H DM I-CEC悬 空 。</text>
<text x="128.1" y="198.9">向 系统倒 灌电 ；</text>
</g>
<g font-size="1.6" fill="#000080">
<text x="7.1" y="22.8">R18</text>
<text x="7.1" y="21">U1E</text>
<text x="7.1" y="24.6">BGA396P0_65B15X15</text>
<text x="48" y="28.1">C109</text>
<text x="56.9" y="28.1">4.7uF</text>
<text x="62.2" y="28.1">C0402</text>
<text x="44.5" y="33.4">R73</text>
<text x="48" y="33.4">33R R0402</text>
<text x="72.9" y="33.4">C156GND</text>
<text x="72.9" y="35.2">NC</text>
<text x="72.9" y="37">C0402</text>
<text x="174.3" y="63.3">KG1</text>
<text x="179.6" y="63.3">KG2</text>
<text x="184.9" y="63.3">KG3</text>
<text x="190.3" y="63.3">KG4</text>
<text x="195.6" y="63.3">KG5</text>
<text x="200.9" y="63.3">KG6</text>
<text x="28.4" y="93.9">R77</text>
<text x="28.4" y="92.1">R76</text>
<text x="39.1" y="93.9">2K2 R0402</text>
<text x="39.1" y="92.1">2K2 R0402</text>
<text x="188.5" y="111.7">U13</text>
<text x="188.5" y="113.5">RCLAMP0524P</text>
<text x="250.7" y="113.5">CON2</text>
<text x="188.5" y="115.2">rRClamp0524P</text>
<text x="250.7" y="115.2">HDMI_19plug type A</text>
<text x="250.7" y="117">hdmi-10029449</text>
<text x="188.5" y="127.7">U14</text>
<text x="188.5" y="131.2">rRClamp0524P</text>
<text x="188.5" y="129.5">RCLAMP0524P</text>
<text x="97.8" y="134.8">R78</text>
<text x="97.8" y="136.6">2K2</text>
<text x="106.7" y="134.8">R79</text>
<text x="106.7" y="136.6">2K2</text>
<text x="97.8" y="138.3">R0402</text>
<text x="106.7" y="138.3">R0402</text>
<text x="177.8" y="156.1">R80</text>
<text x="186.7" y="156.1">20K R0402</text>
<text x="112" y="163.2">Q4</text>
<text x="112" y="165">NC/BSN20</text>
<text x="112" y="166.8">SOT-23</text>
<text x="131.6" y="163.2">D6</text>
<text x="131.6" y="165">NC/XBS104S14</text>
<text x="131.6" y="166.8">SOD123</text>
<text x="179.6" y="165">R81</text>
<text x="179.6" y="166.8">27K-1%</text>
<text x="42.7" y="172.1">R82</text>
<text x="42.7" y="173.9">510K</text>
<text x="51.6" y="172.1">Q3</text>
<text x="51.6" y="173.9">AO3423</text>
<text x="131.6" y="173.9">R85</text>
<text x="179.6" y="168.6">R0402</text>
<text x="42.7" y="175.7">R0402</text>
<text x="51.6" y="175.7">SOT-23</text>
<text x="131.6" y="175.7">NC/27K</text>
<text x="131.6" y="177.5">R0402</text>
<text x="42.7" y="182.8">Q5</text>
<text x="42.7" y="184.6">SOT-23</text>
<text x="101.4" y="181">R84</text>
<text x="101.4" y="182.8">NC/27K</text>
<text x="101.4" y="184.6">R0402</text>
<text x="24.9" y="186.4">R83</text>
<text x="24.9" y="188.1">47K</text>
<text x="24.9" y="189.9">R0402</text>
<text x="35.6" y="189.9">R86</text>
<text x="35.6" y="191.7">100K</text>
<text x="42.7" y="186.4">MMBT3904</text>
<text x="35.6" y="193.5">R0402</text>
</g>
<g font-size="1.6" fill="#004080">
<text x="28.7" y="29.2">VCC-PE</text>
<text x="16.8" y="34.5">PE1/CSI-MCLK/TS_ERR</text>
<text x="17.4" y="32.7">PE0/CSI-PCLK/TS_CLK</text>
<text x="14.6" y="36.3">PE2/CSI-HSYNC/TS_SYNC</text>
<text x="14.9" y="38.1">PE3/CSI-VSYNC/TS_DVLD</text>
<text x="20.5" y="39.8">PE4/CSI-D0/TS_D0</text>
<text x="20.9" y="41.6">PE5/CSI-D1/TS-D1</text>
<text x="20.9" y="43.4">PE6/CSI-D2/TS-D2</text>
<text x="20.9" y="45.2">PE7/CSI-D3/TS-D3</text>
<text x="20.9" y="46.9">PE8/CSI-D4/TS-D4</text>
<text x="20" y="50.5">PE10/CSI-D6/TS-D6</text>
<text x="20" y="52.3">PE11/CSI-D7/TS-D7</text>
<text x="20.9" y="48.7">PE9/CSI-D5/TS-D5</text>
<text x="10.3" y="57.6">PE14/PLL-LOCK-DBG/TWI2-SCK</text>
<text x="22.6" y="59.4">PE15/TWI2-SDA</text>
<text x="23.8" y="54.1">PE12/CSI-SCK</text>
<text x="23.8" y="55.8">PE13/CSI-SDA</text>
<text x="30.8" y="61.2">PE16</text>
<text x="30.8" y="63">PE17</text>
<text x="189.4" y="118.1">IN1</text>
<text x="189.4" y="119.8">IN2</text>
<text x="195.8" y="118.1">OUT1</text>
<text x="195.8" y="119.8">OUT2</text>
<text x="251.6" y="119.8">D2P</text>
<text x="189.4" y="123.4">IN3</text>
<text x="189.4" y="125.2">IN4</text>
<text x="189.4" y="121.6">GND1</text>
<text x="195.6" y="121.6">GND2</text>
<text x="195.8" y="123.4">OUT3</text>
<text x="195.8" y="125.2">OUT4</text>
<text x="251.6" y="121.6">G_D2</text>
<text x="251.6" y="123.4">D2N</text>
<text x="251.6" y="125.2">D1P</text>
<text x="251.6" y="127">G_D1</text>
<text x="251.6" y="128.7">D1N</text>
<text x="251.6" y="130.5">D0P</text>
<text x="189.4" y="134.1">IN1</text>
<text x="189.4" y="135.8">IN2</text>
<text x="189.4" y="137.6">GND1</text>
<text x="195.6" y="137.6">GND2</text>
<text x="195.8" y="134.1">OUT1</text>
<text x="195.8" y="135.8">OUT2</text>
<text x="251.6" y="132.3">G_D0</text>
<text x="251.6" y="134.1">D0N</text>
<text x="251.6" y="135.8">CLKP</text>
<text x="251.6" y="137.6">G_CLK</text>
<text x="189.4" y="139.4">IN3</text>
<text x="189.4" y="141.2">IN4</text>
<text x="195.8" y="139.4">OUT3</text>
<text x="195.8" y="141.2">OUT4</text>
<text x="251.6" y="139.4">CLKN</text>
<text x="251.6" y="141.2">CEC</text>
<text x="251.6" y="143">NC</text>
<text x="251.6" y="144.7">SCL</text>
<text x="251.6" y="146.5">SDA</text>
<text x="251.6" y="148.3">G_DDC/CEC</text>
<text x="251.6" y="150.1">+5V</text>
<text x="251.6" y="151.8">HOT_PLUG_DET</text>
<text x="255" y="159.1" transform="rotate(-90 255 159.1)">SHIELD1</text>
<text x="256.8" y="159.1" transform="rotate(-90 256.8 159.1)">SHIELD2</text>
<text x="258.6" y="159.1" transform="rotate(-90 258.6 159.1)">SHIELD3</text>
<text x="260.4" y="159.1" transform="rotate(-90 260.4 159.1)">SHIELD4</text>
</g>
<g font-size="1.6">
<text x="36.8" y="28.1">U18</text>
<text x="36.8" y="31.6">AA18</text>
<text x="36.8" y="33.4">AB23</text>
<text x="36.8" y="35.2">AA22</text>
<text x="36.8" y="37">AA21</text>
<text x="36.8" y="38.7">AA19</text>
<text x="36.8" y="40.5">W17</text>
<text x="36.8" y="42.3">W20</text>
<text x="36.8" y="44.1">Y19</text>
<text x="36.8" y="45.8">AC22</text>
<text x="36.8" y="47.6">Y17</text>
<text x="69.3" y="42.3">GND</text>
<text x="36.8" y="49.4">AB22</text>
<text x="36.8" y="51.2">W21</text>
<text x="36.8" y="53">AB20</text>
<text x="36.8" y="54.7">Y22</text>
<text x="36.8" y="56.5">AC20</text>
<text x="36.8" y="58.3">Y23</text>
<text x="36.8" y="60.1">AB21</text>
<text x="36.8" y="61.8">W22</text>
<text x="174.3" y="72.6">GND</text>
<text x="179.6" y="72.6">GND</text>
<text x="184.9" y="72.6">GND</text>
<text x="190.3" y="72.6">GND</text>
<text x="195.6" y="72.6">GND</text>
<text x="200.9" y="72.6">GND</text>
<text x="186.4" y="117">1</text>
<text x="186.4" y="118.7">2</text>
<text x="202.2" y="117">10</text>
<text x="202.2" y="118.7">9</text>
<text x="248.6" y="118.7">1</text>
<text x="186.4" y="122.3">4</text>
<text x="186.4" y="124.1">5</text>
<text x="186.4" y="120.5">3</text>
<text x="202.2" y="120.5">8</text>
<text x="202.2" y="122.3">7</text>
<text x="202.2" y="124.1">6</text>
<text x="248.6" y="120.5">2</text>
<text x="248.6" y="122.3">3</text>
<text x="248.6" y="124.1">4</text>
<text x="248.6" y="125.9">5</text>
<text x="248.6" y="127.6">6</text>
<text x="248.6" y="129.4">7</text>
<text x="248.6" y="131.2">8</text>
<text x="186.4" y="133">1</text>
<text x="186.4" y="134.7">2</text>
<text x="186.4" y="136.5">3</text>
<text x="202.2" y="133">10</text>
<text x="202.2" y="134.7">9</text>
<text x="202.2" y="136.5">8</text>
<text x="247.7" y="134.7">10</text>
<text x="247.7" y="136.5">11</text>
<text x="248.6" y="133">9</text>
<text x="186.4" y="138.3">4</text>
<text x="186.4" y="140.1">5</text>
<text x="202.2" y="138.3">7</text>
<text x="202.2" y="140.1">6</text>
<text x="247.7" y="138.3">12</text>
<text x="247.7" y="140.1">13</text>
<text x="247.7" y="141.9">14</text>
<text x="247.7" y="143.6">15</text>
<text x="247.7" y="145.4">16</text>
<text x="247.7" y="147.2">17</text>
<text x="247.7" y="149">18</text>
<text x="247.7" y="150.7">19</text>
<text x="253.9" y="163" transform="rotate(-90 253.9 163)">20</text>
<text x="255.7" y="163" transform="rotate(-90 255.7 163)">21</text>
<text x="257.5" y="163" transform="rotate(-90 257.5 163)">22</text>
<text x="259.2" y="163" transform="rotate(-90 259.2 163)">23</text>
<text x="108.1" y="172.1">2</text>
<text x="118.6" y="172.1">3</text>
<text x="111.6" y="178.1" transform="rotate(-90 111.6 178.1)">1</text>
<text x="154.7" y="177.5">R81</text>
<text x="159.2" y="177.5">物</text>
<text x="159.2" y="177.5">料</text>
<text x="159.2" y="177.5">统</text>
<text x="160" y="177.5">一为</text>
<text x="164.5" y="177.5">27</text>
<text x="167.3" y="177.5">K</text>
<text x="170.5" y="177.5">1 %</text>
<text x="229.4" y="179.2">GND</text>
<text x="241.8" y="175.7">GND</text>
<text x="35.2" y="182.8">1</text>
<text x="40.5" y="180.1" transform="rotate(-90 40.5 180.1)">3</text>
<text x="176" y="182.8">GND</text>
<text x="188.5" y="182.8">GND</text>
<text x="193.8" y="182.8">GND</text>
<text x="199.1" y="182.8">GND</text>
<text x="204.5" y="182.8">GND</text>
<text x="211.6" y="182.8">GND</text>
<text x="40.5" y="187" transform="rotate(-90 40.5 187)">2</text>
<text x="228.1" y="195.1">Design</text>
<text x="234.1" y="195.1">Name</text>
<text x="38.9" y="202.4">GND</text>
<text x="228.1" y="200.4">Size</text>
<text x="229.9" y="202.2">A3</text>
<text x="235.2" y="200.4">Page Name</text>
<text x="286.8" y="200.4">Rev</text>
<text x="288" y="202.4">V0.2</text>
<text x="228.1" y="205.7">Date:</text>
<text x="237.4" y="205.7">Thursday, November 22, 2018</text>
<text x="263.7" y="205.7">Sheet</text>
<text x="272.6" y="205.7">10</text>
<text x="277.9" y="205.7">o f</text>
<text x="283.3" y="205.7">15</text>
</g>
<g font-size="1.6" fill="#f00">
<text x="42.8" y="24.2">VCC-PE</text>
<text x="48.3" y="35.2">CSI-HSYNC</text>
<text x="48.3" y="31.7">CSI-PCLK</text>
<text x="58.7" y="35.9">CSI-HSYC</text>
<text x="58.7" y="32.4">CSI-PCLK</text>
<text x="58.7" y="34.2">CSI-MCLK</text>
<text x="48.3" y="38.8">CSI-D0</text>
<text x="48.3" y="40.6">CSI-D1</text>
<text x="48.3" y="37">CSI-VSYNC</text>
<text x="58.7" y="41.3">CSI-D1</text>
<text x="58.7" y="39.5">CSI-D0</text>
<text x="58.7" y="37.7">CSI-VSYC</text>
<text x="48.3" y="42.3">CSI-D2</text>
<text x="48.3" y="44.1">CSI-D3</text>
<text x="48.3" y="47.7">CSI-D5</text>
<text x="48.3" y="45.9">CSI-D4</text>
<text x="58.7" y="46.6">CSI-D4</text>
<text x="58.7" y="44.8">CSI-D3</text>
<text x="58.7" y="43.1">CSI-D2</text>
<text x="48.3" y="49.4">CSI-D6</text>
<text x="48.3" y="51.2">CSI-D7</text>
<text x="48.3" y="53">CSI-SCK</text>
<text x="58.7" y="53.7">CSI-SCK</text>
<text x="58.7" y="51.9">CSI-D7</text>
<text x="58.7" y="50.2">CSI-D6</text>
<text x="58.7" y="48.4">CSI-D5</text>
<text x="48.3" y="54.8">CSI-SDA</text>
<text x="58.7" y="57.3">TWI2-SCK</text>
<text x="58.7" y="59.1">TWI2-SDA</text>
<text x="58.7" y="55.5">CSI-SDA</text>
<text x="58.7" y="60.8">CSI-RST</text>
<text x="58.7" y="62.6">CSI-STBY</text>
<text x="17.8" y="72.6">VCC-PE</text>
<text x="18.8" y="77.6">VCC-5V-HDMI</text>
<text x="17.8" y="83.2">VCC-3V0-CSI</text>
<text x="18" y="88.6">VCC-PE</text>
<text x="53.7" y="92.1">CSI-SCK</text>
<text x="53.7" y="93.9">CSI-SDA</text>
<text x="13.9" y="108.8">HTX0P</text>
<text x="13.9" y="112.4">HTX1P</text>
<text x="13.9" y="110.6">HTX0N</text>
<text x="229.4" y="113.5">HDMI-5V</text>
<text x="13.9" y="114.2">HTX1N</text>
<text x="13.9" y="116">HTX2P</text>
<text x="13.9" y="117.7">HTX2N</text>
<text x="13.9" y="119.5">HTXCP</text>
<text x="163.9" y="118.8">HTX2N</text>
<text x="163.9" y="117">HTX2P</text>
<text x="206.6" y="117">HTX2P</text>
<text x="206.6" y="118.8">HTX2N</text>
<text x="13.9" y="121.3">HTXCN</text>
<text x="13.9" y="123.1">HHPD</text>
<text x="94.2" y="125.9">HDMI-5V</text>
<text x="163.9" y="122.3">HTX1P</text>
<text x="163.9" y="124.1">HTX1N</text>
<text x="206.6" y="122.3">HTX1P</text>
<text x="206.6" y="124.1">HTX1N</text>
<text x="13" y="126.6">HCEC</text>
<text x="13.9" y="128.4">HSCL</text>
<text x="13.9" y="130.2">HSDA</text>
<text x="163.9" y="134.8">HTX0N</text>
<text x="163.9" y="133">HTX0P</text>
<text x="206.6" y="134.8">HTX0N</text>
<text x="206.6" y="133">HTX0P</text>
<text x="18" y="140.1">VCC3V3-HDMI</text>
<text x="85.7" y="141.9">HSCL</text>
<text x="163.9" y="140.1">HTXCN</text>
<text x="163.9" y="138.3">HTXCP</text>
<text x="206.6" y="140.1">HTXCN</text>
<text x="206.6" y="138.3">HTXCP</text>
<text x="85.7" y="145.5">HSDA</text>
<text x="163.9" y="147.2">HDMI-HCEC</text>
<text x="163.9" y="152.6">HSDA</text>
<text x="163.9" y="150.8">HSCL</text>
<text x="122.9" y="156.1">VCC3V3-HDMI</text>
<text x="163.9" y="156.1">HHPD</text>
<text x="18.8" y="162.9">VCC-5V-HDMI</text>
<text x="60.6" y="162.9">HDMI-5V</text>
<text x="94.6" y="172.1">HCEC</text>
<text x="18.8" y="178.9">DCDC1</text>
<text x="90.9" y="179.2">VCC3V3-HDMI</text>
<text x="130.1" y="181">HDMI-HCEC</text>
</g>
<text font-size="1.5" x="30.2" y="79.5">Max 200mA</text>
<g font-size="1.5" fill="#000080">
<text x="230.9" y="160.7" transform="rotate(-90 230.9 160.7)">ESD5451X</text>
<text x="190" y="166.1" transform="rotate(-90 190 166.1)">ESD5451X</text>
<text x="195.3" y="166.1" transform="rotate(-90 195.3 166.1)">ESD5451X</text>
<text x="200.6" y="166.1" transform="rotate(-90 200.6 166.1)">ESD5451X</text>
<text x="206" y="166.1" transform="rotate(-90 206 166.1)">ESD5451X</text>
<text x="230.9" y="172.3" transform="rotate(-90 230.9 172.3)">ESD19</text>
<text x="190" y="177.6" transform="rotate(-90 190 177.6)">ESD20</text>
<text x="195.3" y="177.6" transform="rotate(-90 195.3 177.6)">ESD21</text>
<text x="200.6" y="177.6" transform="rotate(-90 200.6 177.6)">ESD22</text>
<text x="206" y="177.6" transform="rotate(-90 206 177.6)">ESD23</text>
</g>
<g font-size="1.3">
<text x="30.8" y="1.3">5</text>
<text x="88.8" y="1.3">4</text>
<text x="146.9" y="1.3">3</text>
<text x="205" y="1.3">2</text>
<text x="263.1" y="1.3">1</text>
<text x=".5" y="28.4">D</text>
<text x="292.6" y="28.4">D</text>
<text x=".5" y="79.5">C</text>
<text x="292.6" y="79.5">C</text>
<text x=".5" y="130.6">B</text>
<text x="292.6" y="130.6">B</text>
<text x=".5" y="181.7">A</text>
<text x="292.6" y="181.7">A</text>
<text x="30.8" y="207.4">5</text>
<text x="88.8" y="207.4">4</text>
<text x="146.9" y="207.4">3</text>
<text x="205" y="207.4">2</text>
<text x="263.1" y="207.4">1</text>
</g>
<g font-size="1.2" fill="#00f">
<text x="110.9" y="171.4" transform="rotate(90 110.9 171.4)">S</text>
<text x="116.2" y="171.4" transform="rotate(90 116.2 171.4)">D</text>
</g>
<text font-size="1.1" fill="#00f" x="111" y="175.5" transform="rotate(90 111 175.5)">G</text>
</svg>
